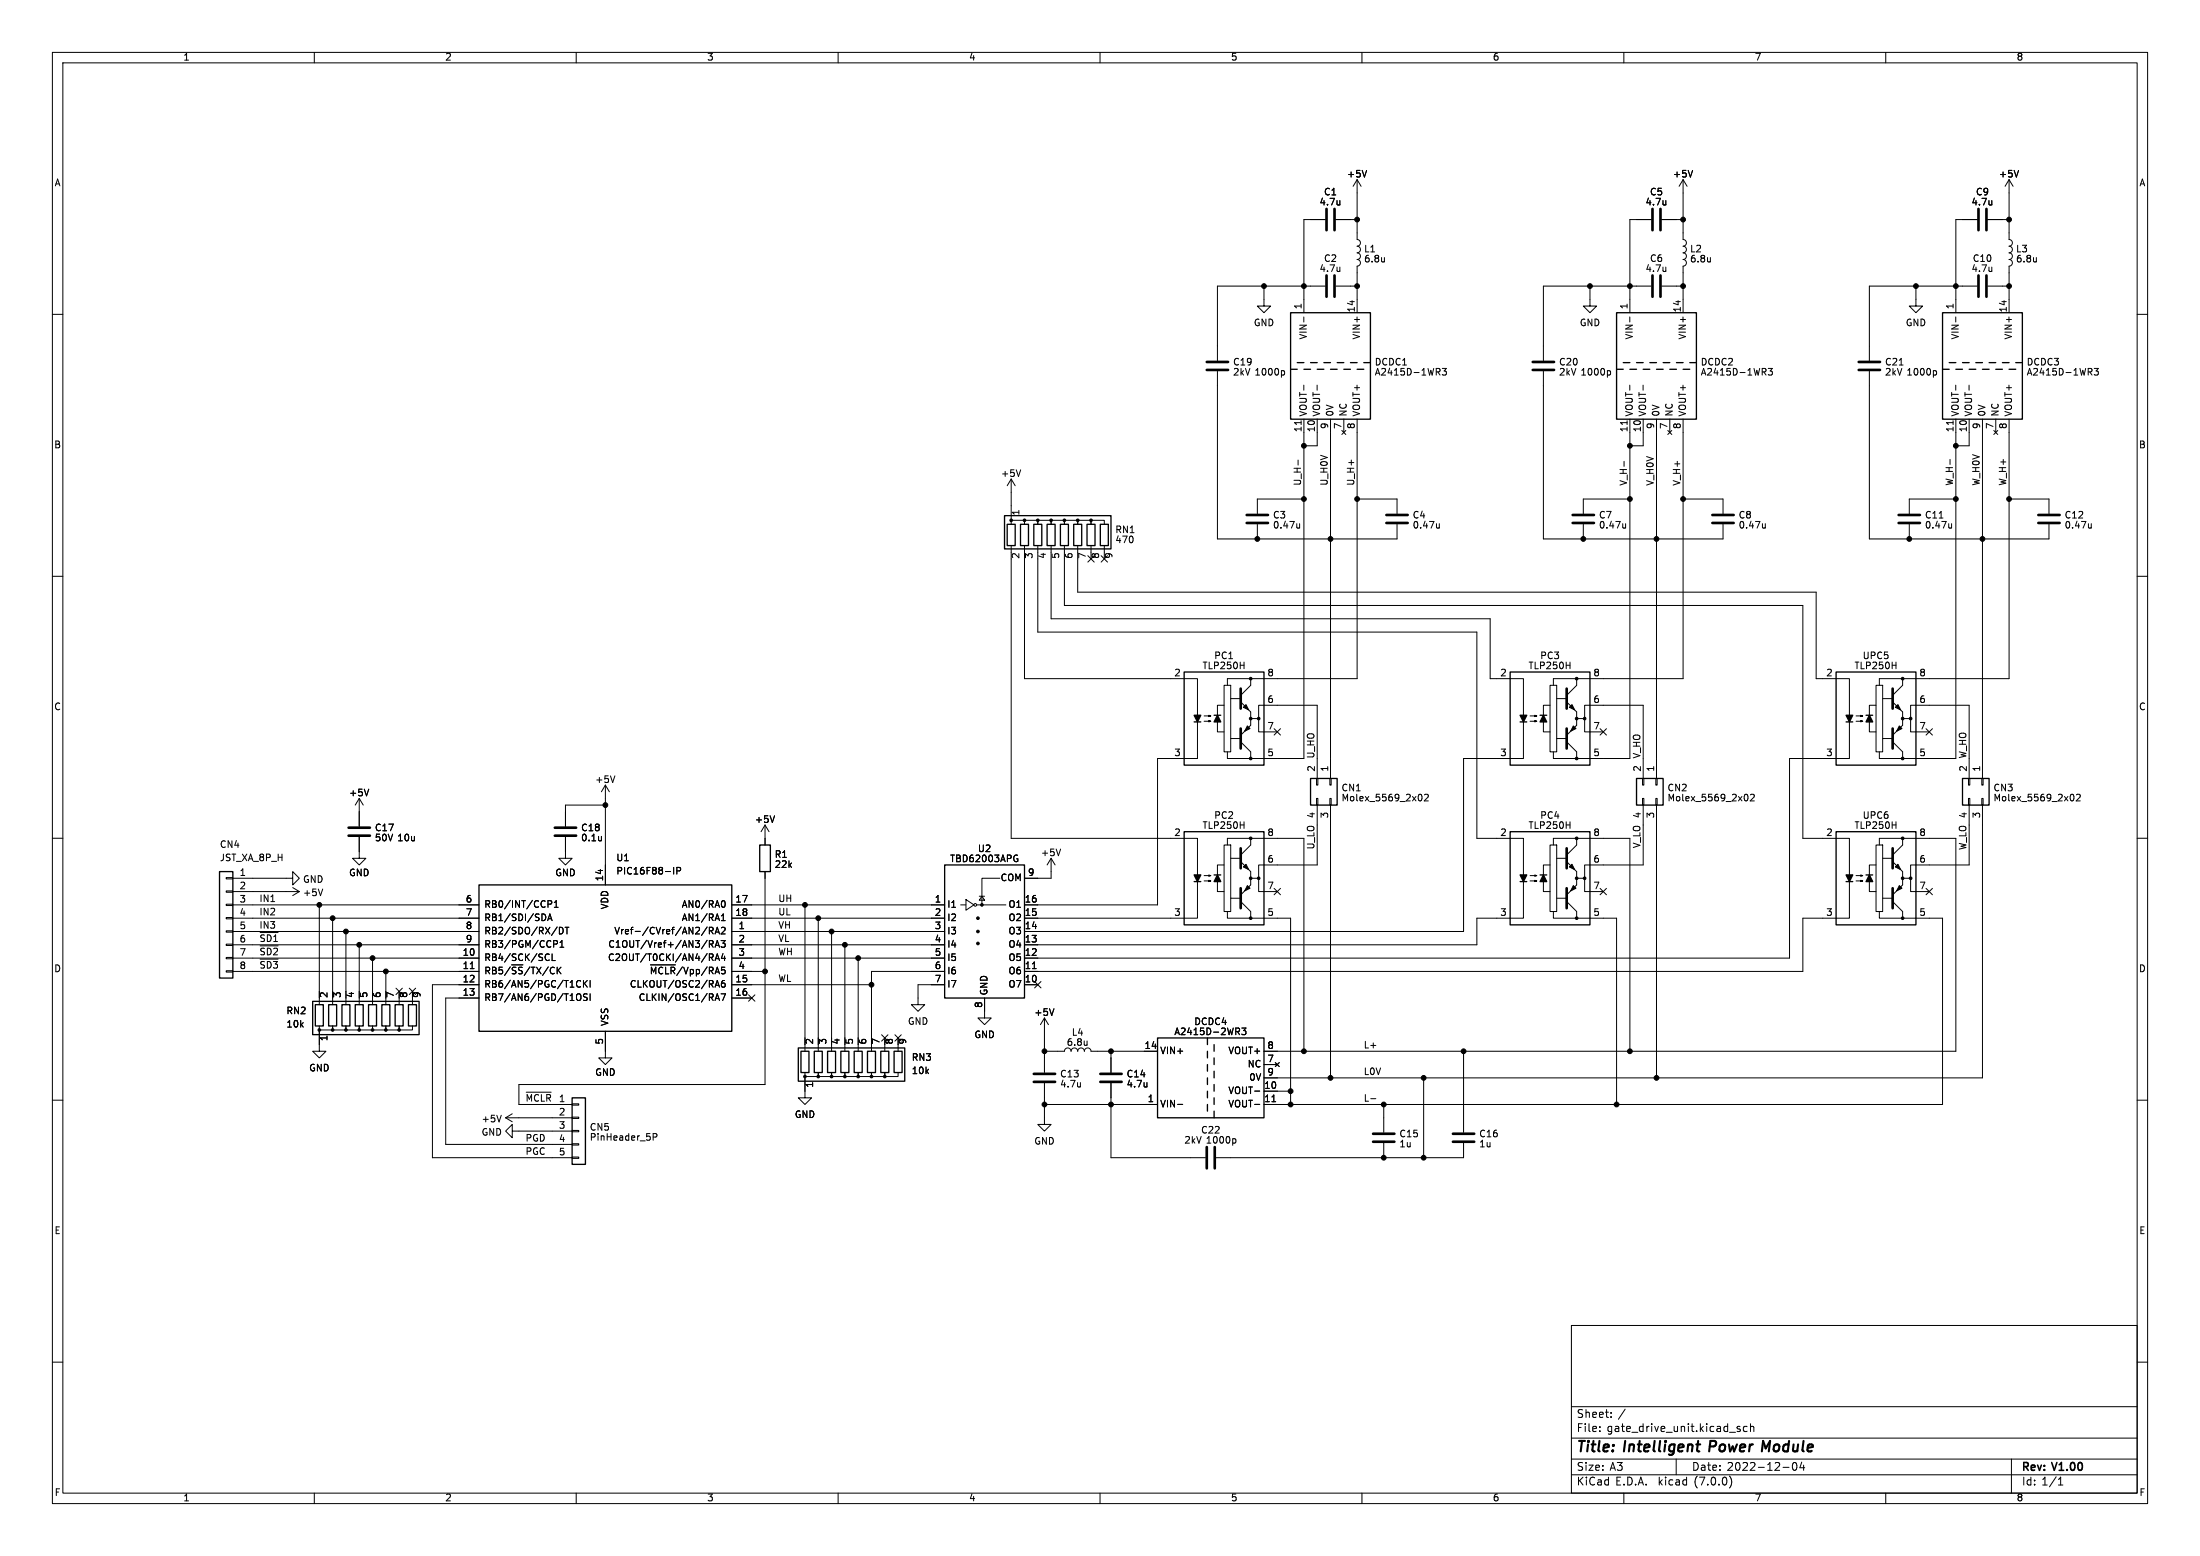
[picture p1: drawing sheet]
<svg xmlns="http://www.w3.org/2000/svg" width="420mm" height="297mm" viewBox="0 0 420 297" stroke-linecap="round" stroke-linejoin="round" font-family="sans-serif">
<g fill="none" stroke="#000" stroke-width=".19">
<path d="M10 10h400v277h-400zM12 12h396v273h-396zM60 10v2M110 10v2M160 10v2M210 10v2M260 10v2M310 10v2M360 10v2M259.1 34.3v11.4a.64 .64 0 0 1 .6 .7 .64 .64 0 0 1-.6 .6 .64 .64 0 0 1 .6 .6 .64 .64 0 0 1-.6 .7 .64 .64 0 0 1 .6 .6 .64 .64 0 0 1-.6 .6 .64 .64 0 0 1 .6 .7 .64 .64 0 0 1-.6 .6v8.9M259.1 34.3l-.8 1.3M259.1 34.3l.7 1.3"/>
<path d="M260.9 32.5l-.4 1.3M321.3 34.3v11.4a.64 .64 0 0 1 .6 .7 .64 .64 0 0 1-.6 .6 .64 .64 0 0 1 .6 .6 .64 .64 0 0 1-.6 .7 .64 .64 0 0 1 .6 .6 .64 .64 0 0 1-.6 .6 .64 .64 0 0 1 .6 .7 .64 .64 0 0 1-.6 .6v8.9M321.3 34.3l-.8 1.3M321.3 34.3l.8 1.3M323.1 32.5l-.4 1.3M383.5 34.3v11.4a.64 .64 0 0 1 .7 .7 .64 .64 0 0 1-.7 .6 .64 .64 0 0 1 .7 .6 .64 .64 0 0 1-.7 .7 .64 .64 0 0 1 .7 .6 .64 .64 0 0 1-.7 .6 .64 .64 0 0 1 .7 .7 .64 .64 0 0 1-.7 .6v8.9M383.5 34.3l-.7 1.3M383.5 34.3l.8 1.3M385.4 32.5l-.5 1.3M10 60h2M241.3 54.6v3.8h1.3l-1.3 1.3-1.3-1.3h1.3M253 54.6h-20.6v14.2"/>
<path d="M253 41.9h-4.1v17.8M255 54.6h4.1M255 41.9h4.1M303.5 54.6v3.8h1.3l-1.3 1.3-1.2-1.3h1.2M315.2 54.6h-20.6v14.2M315.2 41.9h-4.1v17.8M317.2 54.6h4.1M317.2 41.9h4.1M365.8 54.6v3.8h1.2l-1.2 1.3-1.3-1.3h1.3M377.4 54.6h-20.5v14.2M377.4 41.9h-4v17.8M379.5 54.6h4"/>
<path d="M379.5 41.9h4M408 60h2M232.4 70.9v32h34.3v-2.8M245 70.7l.2 .3v.4l-.2 .2M248.9 60.5v1M274.5 71l.4 .6M274.8 70.4l.1 .2-.1 .3M275.3 70.3h.8l-.4 .5 .4 .1v.6l-.2 .1-.6-.1M294.6 70.9v32h34.3v-2.8M307.2 70.7l.3 .3v.4l-.3 .2M311.1 60.5v1M336.7 71l.4 .6"/>
<path d="M337 70.4l.1 .2-.1 .3M337.6 70.3h.8l-.5 .5 .4 .1v.6l-.2 .1-.5-.1M356.9 70.9v32h34.3v-2.8M369.5 70.7l.2 .3v.4l-.2 .2M373.4 60.5v1M398.9 71l.5 .6M399.2 70.4l.2 .2-.2 .3M399.8 70.3h.8l-.4 .5 .3 .1v.6l-.2 .1-.5-.1M193 91.4v7.7M193 91.4l-.7 1.3M193 91.4l.8 1.3M194.9 89.7l-.5 1.2"/>
<path d="M247.8 87.8v1M248.1 100v.8M248.4 80.3v.7M248.9 80v64.8h-14.6v-1.3M248.9 95.3h-8.9v2.7M251.5 80v5.1h-2.6M254 80v68.6M256.2 82.2l.7 .7M256.5 80v2.6M256.9 82.2l-.7 .7M259.1 80v49.5h-24.8M259.1 95.3h7.6v2.7"/>
<path d="M274.8 100v.8M310 88.1v.9M310.3 100v.8M310.6 80.3v.7M311.1 80v64.8h-14.6v-1.3M311.1 95.3h-8.8v2.7M313.7 80v5.1h-2.6M316.2 80v68.6M318.4 82.2l.8 .7M318.8 80v2.6M319.2 82.2l-.8 .7M321.3 80v49.5h-24.8"/>
<path d="M321.3 95.3h7.6v2.7M337 100v.8M372.6 100v.8M372.8 80.3v.7M373.4 80v64.8h-14.6v-1.3M373.4 95.3h-8.9v2.7M375.9 80v5.1h-2.5M378.5 80v68.6M380.6 82.2l.8 .7M381 80v2.6M381.4 82.2l-.8 .7M383.5 95.3h7.7v2.7"/>
<path d="M383.5 80v49.5h-24.7M399.2 100v.8M10 110h2M193 104.1v55.9h35.6v15.3h-33M193 100.1v-.8h2.6v.8v-.8h2.5v.8v-.8h2.6v.8v-.8h2.5v.8v-.8h2.5v.8v-.8h2.6v.8v-.8h2.5v.8M195.6 104.1v25.4h33v15.3h-7.6v27.9h-25.4M198.1 106.7v14h83.8v39.3h8.9v15.3h-8.9v5h-86.3M198.1 104.1v1.3M200.7 104.1v14h83.8v11.4h6.3v15.3h-11.4v33h-83.8M203.2 106.7v8.9h141v44.4h8.9v15.3h-8.9v10.1h-148.6M203.2 104.1v1.3M205.7 106.7v6.3h141v16.5h6.4v15.3h-11.5v38.1h-146"/>
<path d="M205.7 104.1v1.3M207.7 106.1l1.2 1.2M208.3 104.1v2.6M208.9 106.1l-1.2 1.2M210.2 106.1l1.2 1.2M210.8 104.1v1.3M211.4 106.1l-1.2 1.2M240 100.1v2.8M248.1 100.7l-.4 .1M274.8 100.7l-.4 .1M302.3 100.1v2.8M310.3 100.7l-.3 .1"/>
<path d="M337 100.7l-.4 .1M364.5 100.1v2.8M372.6 100.7l-.4 .1M399.2 100.7l-.3 .1M408 110h2M229.9 137.7h1.2l-.3 .1v-.3l.3 .2M229.9 136.7h1.2l-.3 .1v-.3l.3 .2M232.4 137.8v1.9h1.3M233.7 134.6h-1.3v1.9M233.7 130.8h1.2v12.7h-1.2zM234.3 130.8h.1M234.3 129.5v1.3z"/>
<path d="M234.9 133.4h1.8M236.8 127h.7M237.5 126.4v1.2M238.8 135.9v2.5zM238.8 129.5v1.3l-1.9 1.9M238.8 137.2h1.5M243.2 139.1l1.2 1.2M243.8 139.7h-3.5v-5.1h11.2v14M244.4 139.1l-1.2 1.2M292.1 137.7h1.3l-.4 .1v-.3l.4 .2M292.1 136.7h1.3l-.4 .1v-.3l.4 .2M294.6 137.8v1.9h1.3"/>
<path d="M295.9 134.6h-1.3v1.9M295.9 130.8h1.3v12.7h-1.3zM296.5 130.8h.1M296.5 129.5v1.3zM297.2 133.4h1.8M299 127h.7M299.7 126.4v1.2M301 135.9v2.5zM301 137.2h1.5M301 129.5v1.3l-1.9 1.9M305.5 139.1l1.2 1.2M306.1 139.7h-3.6v-5.1h11.2v14"/>
<path d="M306.7 139.1l-1.2 1.2M354.3 137.7h1.3l-.4 .1v-.3l.4 .2M354.3 136.7h1.3l-.4 .1v-.3l.4 .2M356.9 137.8v1.9h1.2M358.1 134.6h-1.2v1.9M358.1 130.8h1.3v12.7h-1.3zM358.8 130.8h.1M358.8 129.5v1.3zM359.4 133.4h1.8M361.2 127h.7M361.9 126.4v1.2M363.2 135.9v2.5z"/>
<path d="M363.2 137.2h1.5M363.2 129.5v1.3l-1.9 1.9M367.7 139.1l1.2 1.2M368.3 139.7h-3.6v-5.1h11.2v14M368.9 139.1l-1.2 1.2M10 160h2M68.6 159.8v4h1.2l-1.2 1.3-1.3-1.3h1.3M68.6 152.4v5.3M68.6 152.4l-.8 1.3M68.6 152.4l.7 1.3M70.4 150.6l-.4 1.3M107.9 159.8v4h1.3l-1.3 1.3-1.2-1.3h1.2"/>
<path d="M115.6 153.7h-7.7v4M115.6 149.9l-.8 1.2M115.6 149.9v19M115.6 149.9l.7 1.2M117.4 148.1l-.4 1.3M146 157.5l-.7 1.3M146 157.5v3.8M146 157.5l.8 1.3M147.9 155.7l-.5 1.3M234.9 141h1.8M236.8 157.5h.7M236.9 141.6l1.9 1.9v1.3"/>
<path d="M237.5 156.9v1.2M251.3 148.6h.3v1.3h-.3zM251.3 152.4h.3v1.3h-.3zM251.5 153.7v11.4h-11.2v5.1h3.5M253.9 148.6h.2v1.3h-.2zM253.9 152.4h.2v1.3h-.2zM254 153.7v52M270.9 151.7l.1-.1a.68 .68 0 0 1 .5 .6 .68 .68 0 0 1-.5 .7l-.1-.1M271.9 151.7l.5-.1 .3 .4-.8 .9h.8M297.2 141h1.8M299 157.5h.7M299.1 141.6l1.9 1.9v1.3"/>
<path d="M299.7 156.9v1.2M313.6 148.6h.2v1.3h-.2zM313.6 152.4h.2v1.3h-.2zM313.7 153.7v11.4h-11.2v5.1h3.6M316.1 148.6h.3v1.3h-.3zM316.1 152.4h.3v1.3h-.3zM316.2 153.7v52M333.1 151.7l.2-.1a.68 .68 0 0 1 .4 .6 .68 .68 0 0 1-.4 .7l-.2-.1M334.2 151.7l.5-.1 .2 .4-.8 .9h.8M359.4 141h1.8M361.2 157.5h.7M361.3 141.6l1.9 1.9v1.3"/>
<path d="M361.9 156.9v1.2M375.8 148.6h.2v1.3h-.2zM375.8 152.4h.2v1.3h-.2zM375.9 153.7v11.4h-11.2v5.1h3.6M378.3 148.6h.3v1.3h-.3zM378.3 152.4h.3v1.3h-.3zM378.5 153.7v52h-137.2M395.4 151.7l.1-.1a.68 .68 0 0 1 .4 .6 .68 .68 0 0 1-.4 .7l-.1-.1M396.4 151.7l.5-.1 .2 .4-.8 .9h.8M408 160h2M43.2 177.7h1.2v.2h-1.2zM43.2 175.1h1.2v.3h-1.2z"/>
<path d="M43.2 172.6h1.2v.2h-1.2zM43.2 170.1h1.2v.2h-1.2zM43.2 167.5h1.2v.3h-1.2zM44.4 167.6h11.5v-1.2l1.2 1.2-1.2 1.3v-1.3M44.4 175.3h47M44.4 170.2h12.7M44.4 172.7h47M44.4 177.8h47M49.7 178h3.4M55.9 169.4l1.2 .8M57.1 170.2l-1.2 .7M61 172.7v19.1"/>
<path d="M61.6 169.7l-.4 1.3M63.5 175.3v16.5M66 177.8v11.4M103.9 174.5l.3 .5-.3 .7M104.6 175.7l.4-1.2 .4 1.2M104.6 171.9h.5l.2 .3-.1 .3-.6 .1M104.7 175.4h.6M105.7 179.5h.5l.2 .3-.1 .3-.6 .1M105.8 173.2h.7M105.8 172.3l.4-.4v1.3M106.8 177a.64 .64 0 0 1 .7 .6 .64 .64 0 0 1-.7 .7zM106.9 179.9l.4-.4v1.3"/>
<path d="M107.9 177h.7M108.2 177v1.3M128.6 165.6v1.2M129.2 166.2h.6l.1-.2v-.3l-.7-.1v1.2M135 176.9l-1.1 1.7M135.4 177.7l.6-.1 .1-.2v-.3l-.7-.1v1.3M135.7 177.7l.4 .6M136.5 178.3l.4-1.3 .5 1.3M136.6 177.9h.6M137.7 179.5h.7l-.4 .5 .4 .1v.6l-.2 .1-.5-.1M137.7 177.1l.5-.1 .2 .4-.7 .9h.7M137.7 175.7h.7"/>
<path d="M137.7 174.8l.4-.3v1.2M137.9 172l.1-.1a.68 .68 0 0 1 .5 .7 .68 .68 0 0 1-.5 .6l-.1-.1M139.7 175.3h40.6M139.7 172.7h40.6M139.7 177.8h40.6M146 166.4v40.6h-46.9v3.8h10.1M153.7 172.7v28M156.2 175.3v25.4M158.7 177.8v20.3M183.4 172.7h1M184.4 171.7l1.5 1-1.5 1zM186.4 172.7h5.6"/>
<path d="M186.9 171.1h1.1M187.5 171.1l.5 .7h-1.1zM190.9 167.6h-3.4v5.1M193.9 163.2l.3 .1M194.1 163.9h.2v.5l-.4 .1M200.7 163.8l-.8 1.3M200.7 163.8v3.8h-5.1M200.7 163.8l.7 1.3M202.5 162.1l-.4 1.2M229.9 168.1h1.2l-.3 .2v-.3l.3 .1M229.9 167.1h1.2l-.3 .2v-.3l.3 .1M232.4 168.3v1.9h1.3"/>
<path d="M233.7 165.1h-1.3v1.9M233.7 161.3h1.2v12.7h-1.2zM234.3 161.3h.1M234.3 160v1.3zM234.3 174v1.3h12.1v35.5M234.3 160h14.6v40.7M234.9 171.5h1.8M234.9 163.8h1.8M236.9 172.1l1.9 1.9v1.3M238.8 166.4v2.5zM238.8 160v1.3l-1.9 1.9M238.8 167.6h1.5"/>
<path d="M243.2 169.6l1.2 1.2M244.4 169.6l-1.2 1.2M292.1 168.1h1.3l-.4 .2v-.3l.4 .1M292.1 167.1h1.3l-.4 .2v-.3l.4 .1M294.6 168.3v1.9h1.3M295.9 165.1h-1.3v1.9M295.9 161.3h1.3v12.7h-1.3zM296.5 161.3h.1M296.5 160v1.3zM296.5 174v1.3h12.1v35.5M296.5 160h14.6v40.7M297.2 171.5h1.8"/>
<path d="M297.2 163.8h1.8M299.1 172.1l1.9 1.9v1.3M301 166.4v2.5zM301 167.6h1.5M301 160v1.3l-1.9 1.9M305.5 169.6l1.2 1.2M306.7 169.6l-1.2 1.2M354.3 168.1h1.3l-.4 .2v-.3l.4 .1M354.3 167.1h1.3l-.4 .2v-.3l.4 .1M356.9 168.3v1.9h1.2M358.1 165.1h-1.2v1.9M358.1 161.3h1.3v12.7h-1.3z"/>
<path d="M358.8 161.3h.1M358.8 160v1.3zM358.8 174v1.3h12v35.5h-129.5M358.8 160h14.6v40.7h-132.1M359.4 171.5h1.8M359.4 163.8h1.8M361.3 172.1l1.9 1.9v1.3M363.2 166.4v2.5zM363.2 160v1.3l-1.9 1.9M363.2 167.6h1.5M367.7 169.6l1.2 1.2M368.9 169.6l-1.2 1.2"/>
<path d="M43.2 185.3h1.2v.2h-1.2zM43.2 182.8h1.2v.2h-1.2zM43.2 180.2h1.2v.3h-1.2zM44.4 180.3h47M44.4 182.9h47M44.4 185.4h47M49.7 180.5h3.4M49.7 183.1h3.4M61 196.9v3.8h1.2l-1.2 1.2-1.3-1.2h1.3M61 195.8v.8h2.5v-.8v.8h2.5v-.8v.8h2.6v-.8v.8h2.5v-.8v.8h2.6v-.8v.8h2.5v-.8v.8h2.5v-.8M66 190.5v1.3M68.6 180.3v11.5"/>
<path d="M71.1 182.9v6.3M71.1 190.5v1.3M73.7 185.4v3.8M73.7 190.5v1.3M75.6 188.6l1.2 1.2M76.2 189.2v2.6M76.8 188.6l-1.2 1.2M78.1 188.6l1.2 1.2M78.7 190.5v1.3M79.3 188.6l-1.2 1.2M89.8 184.9h.7M91.4 188h-8.9v33h26.7"/>
<path d="M91.4 190.5h-6.3v27.9h24.1M93.5 185l-.1-.3-.6-.1v1.3M94.7 185l-.1-.3-.6-.1v1.3M95.9 184.6h-.6l-.1 .6M97.4 184.6l-1.1 1.6M98.5 184.7l-.5-.1-.2 .4M99.7 184.7l-.5-.1-.2 .4M101.2 184.6l-1.1 1.6M101.4 184.6h.7M101.8 184.6v1.3M102.4 184.6l.9 1.3M103.3 184.6l-.9 1.3"/>
<path d="M104.5 182.1l.4 .1M104.7 184.6l-1.1 1.6M104.9 183.2l-.4 .1M105.4 182.1v1.2h.6M105.8 184.7h-.5l-.3 .5M106.4 184.6v1.3M106.9 180.8h.7M107.1 184.6l-.7 .7M110.1 188.1l.4 .3 .3-.1M110.1 189.9l.3-.2a.43 .43 0 0 1 .5 .4v.4a.43 .43 0 0 1-.3 .5 .43 .43 0 0 1-.5-.2M110.8 187.3l-.3-.1-.4 .3M111.4 187.2v1.2"/>
<path d="M111.6 187.7l.5 .7M112.1 189.8l-.5-.1-.2 .2 .1 .3 .6 .3v.3l-.2 .2-.5-.1M112.1 187.2l-.7 .7M112.7 187.2v1.2M112.7 189.7v1.3M115.6 196.9v5h1.2l-1.2 1.3-1.3-1.3h1.3M124.2 184.2h4.7M124.4 185.9v-1.3l.4 .9 .4-.9v1.3M126.5 184.7h-.5l-.3 .5M127.1 184.6v1.3M128.8 185l-.1-.3-.6-.1v1.3M130.3 184.6l-1.1 1.6"/>
<path d="M130.5 184.6l.4 1.3 .5-1.3M135 184.6l-1.1 1.6M135.4 180.2l.6-.1 .1-.1v-.3l-.7-.2v1.3M135.4 182.1h.5l.2 .2-.1 .4h-.6M135.7 180.2l.4 .6M135.7 182.7l.4 .6M136.1 185l-.1-.3-.6-.1v1.3M136.5 191l.4-1.3 .5 1.3M136.5 180.8l.4-1.3 .5 1.3M136.5 183.3l.4-1.2 .5 1.2M136.5 185.9l.4-1.3 .5 1.3M136.6 188.1h.6"/>
<path d="M136.6 190.6h.6M136.6 180.4h.6M136.6 183h.6M136.9 187.2l.5 1.2M137.7 189.7h.8l-.5 1.3M137.7 187.7v.5l.3 .2 .4-.1v-.5M137.8 187.8l-.1 .1M138 182l-.3 .9h.8M138.3 182.5v.8M138.4 184.6h-.6l-.1 .6M139.7 180.3h40.6M139.7 182.9h40.6"/>
<path d="M139.7 185.4h6.3M139.7 188h26.7M139.7 190.5h3.8M142.9 189.9l1.2 1.2M144.1 189.9l-1.2 1.2M158.7 199.4v1.3M161.3 180.3v20.4M163.8 182.9v15.2M163.8 199.4v1.3M166.4 199.4v1.3M168.3 197.5l1.2 1.2M168.9 198.1v2.6"/>
<path d="M169.5 197.5l-1.2 1.2M170.8 197.5l1.3 1.2M171.4 199.4v1.3M172.1 197.5l-1.3 1.2M180.3 188h-5v3.8h1.2l-1.2 1.2-1.3-1.2h1.3M180.3 185.4h-13.9v12.7M188 190.5v3.8h1.2l-1.2 1.3-1.3-1.3h1.3M195.6 188h2.5M197.1 184.9h.7M197.5 187.4l1.2 1.2M198.7 187.4l-1.2 1.2M199.4 194.3v10.4"/>
<path d="M199.4 194.3l-.8 1.3M199.4 194.3l.8 1.3M201.2 192.5l-.4 1.3M236.2 196.9l.4 .6M236.5 196.3l.1 .2-.1 .3M237.1 196.2h.8l-.5 .5 .4 .1v.6l-.2 .1-.5-.1M10 210h2M95.7 212.9l-.4 1.2M96.5 213.4l1.3 .7M96.5 213.4h12.7M97.8 215.9v-1.3l-1.3 1.3 1.3 1.3v-1.3h11.4M97.8 212.6l-1.3 .8"/>
<path d="M100.5 208.5h4.7M109.2 218.3h1.3v.3h-1.3zM109.2 215.8h1.3v.2h-1.3zM109.2 213.2h1.3v.3h-1.3zM109.2 210.7h1.3v.2h-1.3zM124.7 217h.6l.1-.2v-.3l-.7-.1v1.2M153.7 204.7v.8h2.5v-.8v.8h2.5v-.8v.8h2.6v-.8v.8h2.5v-.8v.8h2.6v-.8v.8h2.5v-.8v.8h2.5v-.8M153.7 205.7v3.9h1.2l-1.2 1.2-1.3-1.2h1.3M199.4 206.8v7.8h1.3l-1.3 1.3-1.3-1.3h1.3M199.4 200.7h3.8a.64 .64 0 0 1 .6-.7 .64 .64 0 0 1 .7 .7 .64 .64 0 0 1 .6-.7 .64 .64 0 0 1 .6 .7 .64 .64 0 0 1 .7-.7 .64 .64 0 0 1 .6 .7 .64 .64 0 0 1 .6-.7 .64 .64 0 0 1 .7 .7h12.7M199.4 210.8h21.6M212.1 200.7v4"/>
<path d="M212.1 206.8v14.2h18M224.8 210.8h1M235.7 217.4l.2 .2v.4l-.2 .2M239.5 210.8h1M239.5 208.3h1M241.3 208.3h5.1M241.3 203.2h2.5M242.8 210.3h.7M243.5 202.8l.7 .8M244.2 202.8l-.7 .8M261.7 209.7h.9M264.2 210.8v5.4"/>
<path d="M264.2 218.2v2.8M271.8 205.7v15.3M279.4 218.2v2.8h-47.2M279.4 200.7v15.5M408 210h2M109.2 220.9h1.3v.2h-1.3zM10 260h2M300 253h108v32h-108zM408 260h2M300 278.5h108M300 274.5h108M300 268.5h108"/>
<path d="M305.4 273.1v.2M305.4 272.3v.2M307.6 270.4v.2M307.6 269.6v.2M320 278.5v3M332.2 272.3h-.4l-.2 .2 .1 .2 .5 .1v.4h-.6M333.5 272.3h-.4l-.3 .2 .2 .7h.5M334.2 272.4l.2-.1h.3l.1 1M334.2 271.8v1.5M342.4 279.2h.1a.8 .8 0 0 1 .6 .7 .8 .8 0 0 1-.6 .8 .99 .99 0 0 1-.1-1.5zM344 279.1l-.4 1.1h.9M344.3 279.7v1"/>
<path d="M384 278.5v6.5M60 285v2M110 285v2M160 285v2M210 285v2M260 285v2M300 281.5h108M310 285v2M330.2 281.8a1.74 1.74 0 0 1 0 2.2M340.4 280.1h1.1M360 285v2M393 283.5h.8"/>
<path d="M393 282.4l.4-.4v1.5"/>
<circle cx="186.2" cy="172.7" r=".25"/>
</g>
<path d="M323.8 275.7h.8M336.6 275l.5 1.5" fill="none" stroke="#000" stroke-width=".4"/>
<g fill="none" stroke="#000" stroke-width=".51">
<path d="M253.2 39.9v4M254.8 39.9v4M315.5 39.9v4M317 39.9v4M377.7 39.9v4M379.2 39.9v4M253.2 52.6v4M254.8 52.6v4M315.5 52.6v4M317 52.6v4M377.7 52.6v4M379.2 52.6v4"/>
<path d="M230.4 70.6h4M230.4 69.1h4M292.6 70.6h4.1M292.6 69.1h4.1M354.8 70.6h4.1M354.8 69.1h4.1M238 98.3h4.1M238 99.8h4.1M264.7 98.3h4M264.7 99.8h4M300.2 98.3h4.1M300.2 99.8h4.1"/>
<path d="M326.9 98.3h4.1M326.9 99.8h4.1M362.5 98.3h4M362.5 99.8h4M389.1 98.3h4.1M389.1 99.8h4.1M236.9 139.1v3.8M236.9 131.4v3.9M299.1 139.1v3.8M299.1 131.4v3.9M361.3 139.1v3.8M361.3 131.4v3.9"/>
<path d="M66.5 159.5h4.1M66.5 158h4.1M105.9 159.5h4.1M105.9 158h4.1M236.9 169.5v3.9M236.9 161.9v3.8M299.1 169.5v3.9M299.1 161.9v3.8M361.3 169.5v3.9M361.3 161.9v3.8M197.4 206.5h4M197.4 205h4"/>
<path d="M210.1 206.5h4M210.1 205h4M230.4 218.9v4.1M231.9 218.9v4.1M262.1 216.4h4.1M262.1 217.9h4.1M277.4 216.4h4M277.4 217.9h4"/>
</g>
<g fill="none" stroke="#000" stroke-width=".25">
<path d="M246.4 59.7h15.2v20.3h-15.2zM308.6 59.7h15.2v20.3h-15.2zM370.8 59.7h15.3v20.3h-15.3zM246.4 70.5h1.2M247.6 69.2h1.3M248.9 70.5h1.3M250.2 69.2h1.3M251.5 70.5h1.2M252.7 69.2h1.3M254 70.5h1.3M255.3 69.2h1.2M256.5 70.5h1.3"/>
<path d="M257.8 69.2h1.3M259.1 70.5h1.2M260.3 69.2h1.3M308.6 70.5h1.3M309.9 69.2h1.2M311.1 70.5h1.3M312.4 69.2h1.3M313.7 70.5h1.3M315 69.2h1.2M316.2 70.5h1.3M317.5 69.2h1.3M318.8 70.5h1.2"/>
<path d="M320 69.2h1.3M321.3 70.5h1.3M322.6 69.2h1.2M370.8 70.5h1.3M372.1 69.2h1.3M373.4 70.5h1.2M374.6 69.2h1.3M375.9 70.5h1.3M377.2 69.2h1.3M378.5 70.5h1.2M379.7 69.2h1.3M381 70.5h1.3"/>
<path d="M382.3 69.2h1.2M383.5 70.5h1.3M384.8 69.2h1.3M191.8 98.4h20.3v6.4h-20.3zM192.3 100.1h1.5v4h-1.5zM194.8 100.1h1.5v4h-1.5zM197.4 100.1h1.5v4h-1.5zM199.9 100.1h1.5v4h-1.5zM202.4 100.1h1.6v4h-1.6zM205 100.1h1.5v4h-1.5zM207.5 100.1h1.5v4h-1.5zM210.1 100.1h1.5v4h-1.5z"/>
<path d="M226.1 128.3h15.2v17.8h-15.2zM228 137.8h1.2M231.8 136.5h1.2M288.3 128.3h15.2v17.8h-15.2zM290.2 137.8h1.3M294 136.5h1.3M350.5 128.3h15.3v17.8h-15.3zM352.4 137.8h1.3M356.2 136.5h1.3M226.1 158.8h15.2v17.7h-15.2zM250.2 148.6h5.1v5.1h-5.1zM288.3 158.8h15.2v17.7h-15.2z"/>
<path d="M312.4 148.6h5.1v5.1h-5.1zM350.5 158.8h15.3v17.7h-15.3zM374.6 148.6h5.1v5.1h-5.1zM41.9 166.4h2.5v20.3h-2.5zM91.4 168.9h48.3v28h-48.3zM145 161.3h2.1v5.1h-2.1zM180.3 165.1h15.3v25.4h-15.3zM228 168.3h1.2M231.8 167h1.2M290.2 168.3h1.3M294 167h1.3M352.4 168.3h1.3"/>
<path d="M356.2 167h1.3M59.7 191.1h20.3v6.4h-20.3zM60.2 191.8h1.5v4h-1.5zM62.7 191.8h1.6v4h-1.6zM65.3 191.8h1.5v4h-1.5zM67.8 191.8h1.5v4h-1.5zM70.4 191.8h1.5v4h-1.5zM72.9 191.8h1.5v4h-1.5zM75.4 191.8h1.6v4h-1.6zM78 191.8h1.5v4h-1.5zM221 198.1h20.3v15.3h-20.3zM230.5 198.1v1.3"/>
<path d="M231.8 199.4v1.3M109.2 209.6h2.6v12.6h-2.6zM152.4 200h20.3v6.4h-20.3zM152.9 200.7h1.5v4h-1.5zM155.4 200.7h1.6v4h-1.6zM158 200.7h1.5v4h-1.5zM160.5 200.7h1.6v4h-1.6zM163.1 200.7h1.5v4h-1.5zM165.6 200.7h1.5v4h-1.5zM168.1 200.7h1.6v4h-1.6zM170.7 200.7h1.5v4h-1.5zM230.5 200.7v1.2"/>
<path d="M230.5 203.2v1.3M230.5 205.7v1.3M230.5 208.3v1.3M230.5 210.8v1.3M231.8 201.9v1.3M231.8 204.5v1.2M231.8 207v1.3M231.8 209.6v1.2M231.8 212.1v1.3"/>
</g>
<g fill="#000" stroke="#000" stroke-width=".19">
<path d="M237.4 135l.5-.5 .5 1zM238.1 138.6l.5 .5-1 .5zM238.8 138.4l-1.9 1.9zM236.9 134l1.9 1.9zM299.6 135l.5-.5 .5 1zM300.4 138.6l.5 .5-1.1 .5zM301 138.4l-1.9 1.9zM299.1 134l1.9 1.9zM361.8 135l.5-.5 .5 1zM362.6 138.6l.5 .5-1 .5zM361.3 140.3l1.9-1.9zM361.3 134l1.9 1.9z"/>
<path d="M237.4 165.5l.5-.5 .5 1zM238.1 169l.5 .5-1 .6zM238.8 168.9l-1.9 1.9zM236.9 164.5l1.9 1.9zM299.6 165.5l.5-.5 .5 1zM300.4 169l.5 .5-1.1 .6zM301 168.9l-1.9 1.9zM299.1 164.5l1.9 1.9zM361.8 165.5l.5-.5 .5 1zM362.6 169l.5 .5-1 .6zM361.3 170.8l1.9-1.9zM361.3 164.5l1.9 1.9z"/>
<circle cx="241.3" cy="54.6" r=".46"/>
<circle cx="248.9" cy="54.6" r=".46"/>
<circle cx="259.1" cy="41.9" r=".46"/>
<circle cx="259.1" cy="54.6" r=".46"/>
<circle cx="303.5" cy="54.6" r=".46"/>
<circle cx="311.1" cy="54.6" r=".46"/>
<circle cx="321.3" cy="41.9" r=".46"/>
<circle cx="321.3" cy="54.6" r=".46"/>
<circle cx="365.8" cy="54.6" r=".46"/>
<circle cx="373.4" cy="54.6" r=".46"/>
<circle cx="383.5" cy="41.9" r=".46"/>
<circle cx="383.5" cy="54.6" r=".46"/>
<circle cx="193" cy="99.3" r=".25"/>
<circle cx="195.6" cy="99.3" r=".25"/>
<circle cx="198.1" cy="99.3" r=".25"/>
<circle cx="200.7" cy="99.3" r=".25"/>
<circle cx="203.2" cy="99.3" r=".25"/>
<circle cx="205.7" cy="99.3" r=".25"/>
<circle cx="208.3" cy="99.3" r=".25"/>
<circle cx="248.9" cy="95.3" r=".46"/>
<circle cx="248.9" cy="85.1" r=".46"/>
<circle cx="259.1" cy="95.3" r=".46"/>
<circle cx="311.1" cy="85.1" r=".46"/>
<circle cx="311.1" cy="95.3" r=".46"/>
<circle cx="321.3" cy="95.3" r=".46"/>
<circle cx="373.4" cy="85.1" r=".46"/>
<circle cx="373.4" cy="95.3" r=".46"/>
<circle cx="383.5" cy="95.3" r=".46"/>
<circle cx="240" cy="102.9" r=".46"/>
<circle cx="254" cy="102.9" r=".46"/>
<circle cx="302.3" cy="102.9" r=".46"/>
<circle cx="316.2" cy="102.9" r=".46"/>
<circle cx="364.5" cy="102.9" r=".46"/>
<circle cx="378.5" cy="102.9" r=".46"/>
<circle cx="238.8" cy="137.2" r=".25"/>
<circle cx="238.8" cy="129.5" r=".25"/>
<circle cx="240.3" cy="137.2" r=".25"/>
<circle cx="301" cy="137.2" r=".25"/>
<circle cx="301" cy="129.5" r=".25"/>
<circle cx="302.5" cy="137.2" r=".25"/>
<circle cx="363.2" cy="137.2" r=".25"/>
<circle cx="363.2" cy="129.5" r=".25"/>
<circle cx="364.7" cy="137.2" r=".25"/>
<circle cx="115.6" cy="153.7" r=".46"/>
<circle cx="238.8" cy="144.8" r=".25"/>
<circle cx="301" cy="144.8" r=".25"/>
<circle cx="363.2" cy="144.8" r=".25"/>
<circle cx="61" cy="172.7" r=".46"/>
<circle cx="63.5" cy="175.3" r=".46"/>
<circle cx="66" cy="177.8" r=".46"/>
<circle cx="153.7" cy="172.7" r=".46"/>
<circle cx="156.2" cy="175.3" r=".46"/>
<circle cx="158.7" cy="177.8" r=".46"/>
<circle cx="186.7" cy="177.8" r=".25"/>
<circle cx="186.7" cy="175.3" r=".25"/>
<circle cx="187.5" cy="172.7" r=".25"/>
<circle cx="238.8" cy="167.6" r=".25"/>
<circle cx="238.8" cy="160" r=".25"/>
<circle cx="238.8" cy="175.3" r=".25"/>
<circle cx="240.3" cy="167.6" r=".25"/>
<circle cx="301" cy="175.3" r=".25"/>
<circle cx="301" cy="167.6" r=".25"/>
<circle cx="301" cy="160" r=".25"/>
<circle cx="302.5" cy="167.6" r=".25"/>
<circle cx="363.2" cy="167.6" r=".25"/>
<circle cx="363.2" cy="160" r=".25"/>
<circle cx="363.2" cy="175.3" r=".25"/>
<circle cx="364.7" cy="167.6" r=".25"/>
<circle cx="61" cy="196.6" r=".25"/>
<circle cx="63.5" cy="196.6" r=".25"/>
<circle cx="66" cy="196.6" r=".25"/>
<circle cx="68.6" cy="180.3" r=".46"/>
<circle cx="68.6" cy="196.6" r=".25"/>
<circle cx="71.1" cy="182.9" r=".46"/>
<circle cx="71.1" cy="196.6" r=".25"/>
<circle cx="73.7" cy="185.4" r=".46"/>
<circle cx="73.7" cy="196.6" r=".25"/>
<circle cx="76.2" cy="196.6" r=".25"/>
<circle cx="146" cy="185.4" r=".46"/>
<circle cx="161.3" cy="180.3" r=".46"/>
<circle cx="163.8" cy="182.9" r=".46"/>
<circle cx="166.4" cy="188" r=".46"/>
<circle cx="186.7" cy="180.1" r=".25"/>
<circle cx="153.7" cy="205.5" r=".25"/>
<circle cx="156.2" cy="205.5" r=".25"/>
<circle cx="158.7" cy="205.5" r=".25"/>
<circle cx="161.3" cy="205.5" r=".25"/>
<circle cx="163.8" cy="205.5" r=".25"/>
<circle cx="166.4" cy="205.5" r=".25"/>
<circle cx="168.9" cy="205.5" r=".25"/>
<circle cx="199.4" cy="200.7" r=".46"/>
<circle cx="199.4" cy="210.8" r=".46"/>
<circle cx="212.1" cy="200.7" r=".46"/>
<circle cx="212.1" cy="210.8" r=".46"/>
<circle cx="246.4" cy="208.3" r=".46"/>
<circle cx="246.4" cy="210.8" r=".46"/>
<circle cx="248.9" cy="200.7" r=".46"/>
<circle cx="254" cy="205.7" r=".46"/>
<circle cx="264.2" cy="210.8" r=".46"/>
<circle cx="271.8" cy="205.7" r=".46"/>
<circle cx="279.4" cy="200.7" r=".46"/>
<circle cx="308.6" cy="210.8" r=".46"/>
<circle cx="311.1" cy="200.7" r=".46"/>
<circle cx="316.2" cy="205.7" r=".46"/>
<circle cx="264.2" cy="221" r=".46"/>
<circle cx="271.8" cy="221" r=".46"/>
</g>
<path d="M228 136.5h1.2l-.6 1.3zM232.4 136.5l.6 1.3h-1.2zM290.2 136.5h1.3l-.7 1.3zM294.6 136.5l.7 1.3h-1.3zM352.4 136.5h1.3l-.6 1.3zM356.9 136.5l.6 1.3h-1.3zM228 167h1.2l-.6 1.3zM232.4 167l.6 1.3h-1.2zM290.2 167h1.3l-.7 1.3zM294.6 167l.7 1.3h-1.3zM352.4 167h1.3l-.6 1.3zM356.9 167l.6 1.3h-1.3z" fill="#000" stroke="#000" stroke-width=".25"/>
<g font-size="2.8">
<text x="301" y="277.8">Title:</text>
<text x="310.1" y="277.8">Intelligent</text>
<text x="327" y="277.8">Power</text>
<text x="337.6" y="277.8">Module</text>
</g>
<g font-size="2.1">
<text x="301" y="273.6">File:</text>
<text x="301" y="270.9">Sheet:</text>
<text x="306.8" y="273.6">gate_drive_unit.kicad_sch</text>
<text x="308.9" y="270.9">/</text>
<text x="301" y="281">Size:</text>
<text x="307.3" y="281">A3</text>
<text x="323" y="281">Date:</text>
<text x="329.7" y="281">2022-12-04</text>
<text x="386" y="281.2">Rev:</text>
<text x="392" y="281.2">V1.00</text>
<text x="301" y="283.8">KiCad</text>
<text x="308.4" y="283.8">E.D.A.</text>
<text x="316.6" y="283.8">kicad</text>
<text x="323.6" y="283.8">(7.0.0)</text>
<text x="386" y="283.8">Id: 1/1</text>
</g>
<g font-size="1.8">
<text x="35" y="11.8">1</text>
<text x="85" y="11.8">2</text>
<text x="135" y="11.8">3</text>
<text x="185" y="11.8">4</text>
<text x="235" y="11.8">5</text>
<text x="285" y="11.8">6</text>
<text x="335" y="11.8">7</text>
<text x="385" y="11.8">8</text>
<text x="10.4" y="35.8">A</text>
<text x="257.1" y="34.2">+5V</text>
<text x="319.3" y="34.2">+5V</text>
<text x="381.5" y="34.2">+5V</text>
<text x="408.4" y="35.8">A</text>
<text x="251.9" y="39.5">4.7u</text>
<text x="252.7" y="37.6">C1</text>
<text x="314.1" y="39.5">4.7u</text>
<text x="314.9" y="37.6">C5</text>
<text x="376.3" y="39.5">4.7u</text>
<text x="377.2" y="37.6">C9</text>
<text x="251.9" y="52.2">4.7u</text>
<text x="252.7" y="50.3">C2</text>
<text x="260.4" y="48.4">L1</text>
<text x="260.4" y="50.4">6.8u</text>
<text x="314.1" y="52.2">4.7u</text>
<text x="314.9" y="50.3">C6</text>
<text x="322.6" y="48.4">L2</text>
<text x="322.6" y="50.4">6.8u</text>
<text x="376.3" y="52.2">4.7u</text>
<text x="376.6" y="50.3">C10</text>
<text x="384.8" y="48.4">L3</text>
<text x="384.8" y="50.4">6.8u</text>
<text x="248.7" y="59.1" transform="rotate(-90 248.7 59.1)">1</text>
<text x="258.8" y="59.7" transform="rotate(-90 258.8 59.7)">14</text>
<text x="310.9" y="59.1" transform="rotate(-90 310.9 59.1)">1</text>
<text x="321.1" y="59.7" transform="rotate(-90 321.1 59.7)">14</text>
<text x="373.1" y="59.1" transform="rotate(-90 373.1 59.1)">1</text>
<text x="383.3" y="59.7" transform="rotate(-90 383.3 59.7)">14</text>
<text x="239.3" y="62.5">GND</text>
<text x="249.7" y="64.9" transform="rotate(-90 249.7 64.9)">VIN-</text>
<text x="259.9" y="64.9" transform="rotate(-90 259.9 64.9)">VIN+</text>
<text x="301.5" y="62.5">GND</text>
<text x="312" y="64.9" transform="rotate(-90 312 64.9)">VIN-</text>
<text x="322.1" y="64.9" transform="rotate(-90 322.1 64.9)">VIN+</text>
<text x="363.8" y="62.5">GND</text>
<text x="374.2" y="64.9" transform="rotate(-90 374.2 64.9)">VIN-</text>
<text x="384.4" y="64.9" transform="rotate(-90 384.4 64.9)">VIN+</text>
<text x="235.3" y="70">C19</text>
<text x="235.3" y="72">2kV 1000p</text>
<text x="262.4" y="70">DCDC1</text>
<text x="262.4" y="72">A2415D-1WR3</text>
<text x="297.6" y="70">C20</text>
<text x="297.6" y="72">2kV 1000p</text>
<text x="324.6" y="70">DCDC2</text>
<text x="324.6" y="72">A2415D-1WR3</text>
<text x="359.8" y="70">C21</text>
<text x="359.8" y="72">2kV 1000p</text>
<text x="386.8" y="70">DCDC3</text>
<text x="386.8" y="72">A2415D-1WR3</text>
<text x="248.7" y="82.6" transform="rotate(-90 248.7 82.6)">11</text>
<text x="249.7" y="79.5" transform="rotate(-90 249.7 79.5)">VOUT-</text>
<text x="251.2" y="82.6" transform="rotate(-90 251.2 82.6)">10</text>
<text x="252.3" y="79.5" transform="rotate(-90 252.3 79.5)">VOUT-</text>
<text x="253.7" y="81.9" transform="rotate(-90 253.7 81.9)">9</text>
<text x="254.8" y="79.5" transform="rotate(-90 254.8 79.5)">0V</text>
<text x="256.3" y="81.9" transform="rotate(-90 256.3 81.9)">7</text>
<text x="257.4" y="79.5" transform="rotate(-90 257.4 79.5)">NC</text>
<text x="258.8" y="81.9" transform="rotate(-90 258.8 81.9)">8</text>
<text x="259.9" y="79.5" transform="rotate(-90 259.9 79.5)">VOUT+</text>
<text x="310.9" y="82.6" transform="rotate(-90 310.9 82.6)">11</text>
<text x="312" y="79.5" transform="rotate(-90 312 79.5)">VOUT-</text>
<text x="313.4" y="82.6" transform="rotate(-90 313.4 82.6)">10</text>
<text x="314.5" y="79.5" transform="rotate(-90 314.5 79.5)">VOUT-</text>
<text x="316" y="81.9" transform="rotate(-90 316 81.9)">9</text>
<text x="317.1" y="79.5" transform="rotate(-90 317.1 79.5)">0V</text>
<text x="318.5" y="81.9" transform="rotate(-90 318.5 81.9)">7</text>
<text x="319.6" y="79.5" transform="rotate(-90 319.6 79.5)">NC</text>
<text x="321.1" y="81.9" transform="rotate(-90 321.1 81.9)">8</text>
<text x="322.1" y="79.5" transform="rotate(-90 322.1 79.5)">VOUT+</text>
<text x="373.1" y="82.6" transform="rotate(-90 373.1 82.6)">11</text>
<text x="374.2" y="79.5" transform="rotate(-90 374.2 79.5)">VOUT-</text>
<text x="375.7" y="82.6" transform="rotate(-90 375.7 82.6)">10</text>
<text x="376.7" y="79.5" transform="rotate(-90 376.7 79.5)">VOUT-</text>
<text x="378.2" y="81.9" transform="rotate(-90 378.2 81.9)">9</text>
<text x="379.3" y="79.5" transform="rotate(-90 379.3 79.5)">0V</text>
<text x="380.7" y="81.9" transform="rotate(-90 380.7 81.9)">7</text>
<text x="381.8" y="79.5" transform="rotate(-90 381.8 79.5)">NC</text>
<text x="383.3" y="81.9" transform="rotate(-90 383.3 81.9)">8</text>
<text x="384.4" y="79.5" transform="rotate(-90 384.4 79.5)">VOUT+</text>
<text x="10.3" y="85.8">B</text>
<text x="408.3" y="85.8">B</text>
<text x="191" y="91.3">+5V</text>
<text x="248.6" y="92.7" transform="rotate(-90 248.6 92.7)">U_H-</text>
<text x="253.7" y="92.7" transform="rotate(-90 253.7 92.7)">U_H0V</text>
<text x="258.7" y="92.7" transform="rotate(-90 258.7 92.7)">U_H+</text>
<text x="310.8" y="92.7" transform="rotate(-90 310.8 92.7)">V_H-</text>
<text x="315.9" y="92.7" transform="rotate(-90 315.9 92.7)">V_H0V</text>
<text x="321" y="92.7" transform="rotate(-90 321 92.7)">V_H+</text>
<text x="373" y="92.7" transform="rotate(-90 373 92.7)">W_H-</text>
<text x="378.1" y="92.7" transform="rotate(-90 378.1 92.7)">W_H0V</text>
<text x="383.2" y="92.7" transform="rotate(-90 383.2 92.7)">W_H+</text>
<text x="194.9" y="98.5" transform="rotate(-90 194.9 98.5)">1</text>
<text x="243" y="99.2">C3</text>
<text x="243" y="101.2">0.47u</text>
<text x="269.6" y="99.2">C4</text>
<text x="269.6" y="101.2">0.47u</text>
<text x="305.2" y="99.2">C7</text>
<text x="305.2" y="101.2">0.47u</text>
<text x="331.9" y="99.2">C8</text>
<text x="331.9" y="101.2">0.47u</text>
<text x="367.4" y="99.2">C11</text>
<text x="367.4" y="101.2">0.47u</text>
<text x="394.1" y="99.2">C12</text>
<text x="394.1" y="101.2">0.47u</text>
<text x="194.9" y="106.7" transform="rotate(-90 194.9 106.7)">2</text>
<text x="197.5" y="106.7" transform="rotate(-90 197.5 106.7)">3</text>
<text x="200" y="106.7" transform="rotate(-90 200 106.7)">4</text>
<text x="202.6" y="106.7" transform="rotate(-90 202.6 106.7)">5</text>
<text x="205.1" y="106.7" transform="rotate(-90 205.1 106.7)">6</text>
<text x="207.6" y="106.7" transform="rotate(-90 207.6 106.7)">7</text>
<text x="210.2" y="106.7" transform="rotate(-90 210.2 106.7)">8</text>
<text x="212.7" y="106.7" transform="rotate(-90 212.7 106.7)">9</text>
<text x="212.9" y="102">RN1</text>
<text x="212.9" y="104">470</text>
<text x="224.1" y="129.3">2</text>
<text x="229.5" y="128">TLP250H</text>
<text x="231.7" y="126.1">PC1</text>
<text x="241.9" y="129.3">8</text>
<text x="286.4" y="129.3">2</text>
<text x="291.7" y="128">TLP250H</text>
<text x="294" y="126.1">PC3</text>
<text x="304.1" y="129.3">8</text>
<text x="348.6" y="129.3">2</text>
<text x="354" y="128">TLP250H</text>
<text x="355.5" y="126.1">UPC5</text>
<text x="366.4" y="129.3">8</text>
<text x="10.3" y="135.8">C</text>
<text x="241.9" y="134.4">6</text>
<text x="304.1" y="134.4">6</text>
<text x="366.4" y="134.4">6</text>
<text x="408.3" y="135.8">C</text>
<text x="241.9" y="139.4">7</text>
<text x="304.1" y="139.4">7</text>
<text x="366.4" y="139.4">7</text>
<text x="113.6" y="149.7">+5V</text>
<text x="224.1" y="144.5">3</text>
<text x="241.9" y="144.5">5</text>
<text x="251.1" y="144.8" transform="rotate(-90 251.1 144.8)">U_HO</text>
<text x="251.2" y="147.4" transform="rotate(-90 251.2 147.4)">2</text>
<text x="253.7" y="147.4" transform="rotate(-90 253.7 147.4)">1</text>
<text x="286.4" y="144.5">3</text>
<text x="304.1" y="144.5">5</text>
<text x="313.3" y="144.8" transform="rotate(-90 313.3 144.8)">V_HO</text>
<text x="313.4" y="147.4" transform="rotate(-90 313.4 147.4)">2</text>
<text x="316" y="147.4" transform="rotate(-90 316 147.4)">1</text>
<text x="348.6" y="144.5">3</text>
<text x="366.4" y="144.5">5</text>
<text x="375.6" y="144.8" transform="rotate(-90 375.6 144.8)">W_HO</text>
<text x="375.7" y="147.4" transform="rotate(-90 375.7 147.4)">2</text>
<text x="378.2" y="147.4" transform="rotate(-90 378.2 147.4)">1</text>
<text x="66.6" y="152.3">+5V</text>
<text x="256" y="151.3">CN1</text>
<text x="256" y="153.2">Molex_5569_2x02</text>
<text x="318.3" y="151.3">CN2</text>
<text x="318.3" y="153.2">Molex_5569_2x02</text>
<text x="380.5" y="151.3">CN3</text>
<text x="380.5" y="153.2">Molex_5569_2x02</text>
<text x="71.5" y="158.9">C17</text>
<text x="71.5" y="160.9">50V</text>
<text x="75.9" y="160.9">10u</text>
<text x="110.9" y="158.9">C18</text>
<text x="110.9" y="160.9">0.1u</text>
<text x="144.1" y="157.3">+5V</text>
<text x="224.1" y="159.8">2</text>
<text x="229.5" y="158.5">TLP250H</text>
<text x="231.7" y="156.6">PC2</text>
<text x="241.9" y="159.8">8</text>
<text x="251.2" y="156.2" transform="rotate(-90 251.2 156.2)">4</text>
<text x="253.7" y="156.2" transform="rotate(-90 253.7 156.2)">3</text>
<text x="286.4" y="159.8">2</text>
<text x="291.7" y="158.5">TLP250H</text>
<text x="294" y="156.6">PC4</text>
<text x="304.1" y="159.8">8</text>
<text x="313.4" y="156.2" transform="rotate(-90 313.4 156.2)">4</text>
<text x="316" y="156.2" transform="rotate(-90 316 156.2)">3</text>
<text x="348.6" y="159.8">2</text>
<text x="354" y="158.5">TLP250H</text>
<text x="355.5" y="156.6">UPC6</text>
<text x="366.4" y="159.8">8</text>
<text x="378.2" y="156.2" transform="rotate(-90 378.2 156.2)">3</text>
<text x="41.9" y="162.1">CN4</text>
<text x="41.9" y="164.7">JST_XA_8P_H</text>
<text x="45.7" y="167.4">1</text>
<text x="66.6" y="167.5">GND</text>
<text x="106" y="167.5">GND</text>
<text x="117.6" y="164.7">U1</text>
<text x="117.6" y="167.2">PIC16F88-IP</text>
<text x="147.8" y="164">R1</text>
<text x="147.8" y="165.9">22k</text>
<text x="181.3" y="164.8">TBD62003APG</text>
<text x="186.6" y="162.9">U2</text>
<text x="196.2" y="167.4">9</text>
<text x="198.7" y="163.7">+5V</text>
<text x="241.9" y="164.8">6</text>
<text x="251.1" y="162.3" transform="rotate(-90 251.1 162.3)">U_LO</text>
<text x="304.1" y="164.8">6</text>
<text x="313.3" y="162" transform="rotate(-90 313.3 162)">V_LO</text>
<text x="366.4" y="164.8">6</text>
<text x="375.6" y="162.4" transform="rotate(-90 375.6 162.4)">W_LO 4</text>
<text x="45.7" y="169.9">2</text>
<text x="45.7" y="172.5">3</text>
<text x="49.5" y="172.4">IN1</text>
<text x="57.8" y="168.8">GND</text>
<text x="57.8" y="171.3">+5V</text>
<text x="88.9" y="172.5">6</text>
<text x="92.5" y="173.5">RB0/INT/CCP1</text>
<text x="115.3" y="168.3" transform="rotate(-90 115.3 168.3)">14</text>
<text x="116.4" y="173.7" transform="rotate(-90 116.4 173.7)">VDD</text>
<text x="130" y="173.5">AN0/RA0</text>
<text x="140.3" y="172.5">17</text>
<text x="148.6" y="172.4">UH</text>
<text x="178.4" y="172.5">1</text>
<text x="180.8" y="173.5">I1</text>
<text x="190.9" y="168.5">COM</text>
<text x="192.4" y="173.5">O1</text>
<text x="195.6" y="172.5">16</text>
<text x="241.9" y="169.9">7</text>
<text x="304.1" y="169.9">7</text>
<text x="366.4" y="169.9">7</text>
<text x="45.7" y="175">4</text>
<text x="45.7" y="177.5">5</text>
<text x="49.5" y="174.9">IN2</text>
<text x="49.5" y="180">~{SD1}</text>
<text x="49.5" y="177.5">IN3</text>
<text x="88.9" y="175">7</text>
<text x="88.9" y="177.5">8</text>
<text x="92.5" y="176.1">RB1/SDI/SDA</text>
<text x="92.5" y="178.6">RB2/SDO/RX/DT</text>
<text x="117.1" y="178.6">Vref-/CVref/AN2/RA2</text>
<text x="130" y="176.1">AN1/RA1</text>
<text x="140.3" y="175">18</text>
<text x="140.9" y="177.5">1</text>
<text x="148.6" y="177.5">VH</text>
<text x="148.6" y="180">VL</text>
<text x="148.6" y="174.9">UL</text>
<text x="178.4" y="175">2</text>
<text x="178.4" y="177.5">3</text>
<text x="180.8" y="176.1">I2</text>
<text x="180.8" y="178.6">I3</text>
<text x="192.4" y="178.6">O3</text>
<text x="192.4" y="176.1">O2</text>
<text x="195.6" y="177.5">14</text>
<text x="195.6" y="175">15</text>
<text x="224.1" y="175">3</text>
<text x="241.9" y="175">5</text>
<text x="286.4" y="175">3</text>
<text x="304.1" y="175">5</text>
<text x="348.6" y="175">3</text>
<text x="366.4" y="175">5</text>
<text x="10.3" y="185.8">D</text>
<text x="45.7" y="180.1">6</text>
<text x="45.7" y="182.6">7</text>
<text x="45.7" y="185.2">8</text>
<text x="49.5" y="182.5">~{SD2}</text>
<text x="49.5" y="185.1">~{SD3}</text>
<text x="88.3" y="182.6">10</text>
<text x="88.3" y="185.2">11</text>
<text x="88.9" y="180.1">9</text>
<text x="92.5" y="183.7">RB4/SCK/SCL</text>
<text x="92.5" y="181.2">RB3/PGM/CCP1</text>
<text x="115.9" y="183.7">C2OUT/T0CKI/AN4/RA4</text>
<text x="116" y="181.2">C1OUT/Vref+/AN3/RA3</text>
<text x="140.9" y="180.1">2</text>
<text x="140.9" y="182.6">3</text>
<text x="140.9" y="185.2">4</text>
<text x="148.6" y="182.5">WH</text>
<text x="178.4" y="180.1">4</text>
<text x="178.4" y="182.6">5</text>
<text x="178.4" y="185.2">6</text>
<text x="180.8" y="181.2">I4</text>
<text x="180.8" y="183.7">I5</text>
<text x="192.4" y="183.7">O5</text>
<text x="192.4" y="181.2">O4</text>
<text x="195.6" y="185.2">11</text>
<text x="195.6" y="182.6">12</text>
<text x="195.6" y="180.1">13</text>
<text x="408.3" y="185.8">D</text>
<text x="62.9" y="190.5" transform="rotate(-90 62.9 190.5)">2</text>
<text x="65.4" y="190.5" transform="rotate(-90 65.4 190.5)">3</text>
<text x="67.9" y="190.5" transform="rotate(-90 67.9 190.5)">4</text>
<text x="70.5" y="190.5" transform="rotate(-90 70.5 190.5)">5</text>
<text x="73" y="190.5" transform="rotate(-90 73 190.5)">6</text>
<text x="75.6" y="190.5" transform="rotate(-90 75.6 190.5)">7</text>
<text x="78.1" y="190.5" transform="rotate(-90 78.1 190.5)">8</text>
<text x="80.6" y="190.5" transform="rotate(-90 80.6 190.5)">9</text>
<text x="88.3" y="187.7">12</text>
<text x="88.3" y="190.2">13</text>
<text x="92.5" y="186.9">RB5/~{SS}/TX/CK</text>
<text x="92.5" y="188.8">RB6/AN5/PGC/T1CKI</text>
<text x="92.5" y="191.3">RB7/AN6/PGD/T1OSI</text>
<text x="120.1" y="188.8">CLKOUT/OSC2/RA6</text>
<text x="121.8" y="191.3">CLKIN/OSC1/RA7</text>
<text x="123.9" y="186.9">~{MCLR}/Vpp/RA5</text>
<text x="140.3" y="187.7">15</text>
<text x="140.3" y="190.2">16</text>
<text x="148.6" y="187.6">WL</text>
<text x="178.4" y="187.7">7</text>
<text x="180.8" y="186.2">I6</text>
<text x="180.8" y="188.8">I7</text>
<text x="188.8" y="190" transform="rotate(-90 188.8 190)">GND</text>
<text x="192.4" y="188.8">O7</text>
<text x="192.4" y="186.2">O6</text>
<text x="195.6" y="187.7">10</text>
<text x="54.6" y="193.9">RN2</text>
<text x="54.6" y="196.4">10k</text>
<text x="116.4" y="195.8" transform="rotate(-90 116.4 195.8)">VSS</text>
<text x="173.3" y="195.9">GND</text>
<text x="187.7" y="192.4" transform="rotate(-90 187.7 192.4)">8</text>
<text x="197.4" y="194.2">+5V</text>
<text x="204.6" y="198">L4</text>
<text x="224.1" y="197.9">A2415D-2WR3</text>
<text x="227.9" y="195.9">DCDC4</text>
<text x="62.9" y="198.8" transform="rotate(-90 62.9 198.8)">1</text>
<text x="115.3" y="199.4" transform="rotate(-90 115.3 199.4)">5</text>
<text x="155.6" y="199.4" transform="rotate(-90 155.6 199.4)">2</text>
<text x="158.1" y="199.4" transform="rotate(-90 158.1 199.4)">3</text>
<text x="160.7" y="199.4" transform="rotate(-90 160.7 199.4)">4</text>
<text x="163.2" y="199.4" transform="rotate(-90 163.2 199.4)">5</text>
<text x="165.7" y="199.4" transform="rotate(-90 165.7 199.4)">6</text>
<text x="168.3" y="199.4" transform="rotate(-90 168.3 199.4)">7</text>
<text x="170.8" y="199.4" transform="rotate(-90 170.8 199.4)">8</text>
<text x="173.4" y="199.4" transform="rotate(-90 173.4 199.4)">9</text>
<text x="174" y="202.8">RN3</text>
<text x="186" y="198.4">GND</text>
<text x="203.6" y="199.9">6.8u</text>
<text x="218.4" y="200.4">14</text>
<text x="221.5" y="201.5">VIN+</text>
<text x="234.4" y="201.5">VOUT+</text>
<text x="241.9" y="202.9">7</text>
<text x="241.9" y="200.4">8</text>
<text x="260.3" y="200.3">L+</text>
<text x="59" y="204.8">GND</text>
<text x="113.6" y="205.6">GND</text>
<text x="155.6" y="207.7" transform="rotate(-90 155.6 207.7)">1</text>
<text x="174" y="205.3">10k</text>
<text x="202.3" y="205.9">C13</text>
<text x="202.3" y="207.8">4.7u</text>
<text x="215" y="205.9">C14</text>
<text x="215" y="207.8">4.7u</text>
<text x="234.4" y="209.1">VOUT-</text>
<text x="238.1" y="204">NC</text>
<text x="238.4" y="206.6">0V</text>
<text x="241.3" y="208">10</text>
<text x="241.9" y="205.5">9</text>
<text x="260.3" y="205.4">L0V</text>
<text x="91.9" y="214.5">+5V</text>
<text x="100.3" y="210.5">~{MCLR}</text>
<text x="106.6" y="210.6">1</text>
<text x="106.6" y="213.1">2</text>
<text x="106.6" y="215.6">3</text>
<text x="151.7" y="213.7">GND</text>
<text x="219" y="210.6">1</text>
<text x="221.5" y="211.6">VIN-</text>
<text x="234.4" y="211.6">VOUT-</text>
<text x="241.3" y="210.6">11</text>
<text x="260.3" y="210.5">L-</text>
<text x="91.9" y="217">GND</text>
<text x="100.3" y="218.1">PGD</text>
<text x="100.3" y="220.6">PGC</text>
<text x="106.6" y="218.2">4</text>
<text x="106.6" y="220.7">5</text>
<text x="112.5" y="216.1">CN5</text>
<text x="112.5" y="218">PinHeader_5P</text>
<text x="197.4" y="218.7">GND</text>
<text x="226" y="218.6">2kV 1000p</text>
<text x="229.2" y="216.6">C22</text>
<text x="267.1" y="217.4">C15</text>
<text x="267.1" y="219.3">1u</text>
<text x="282.3" y="217.4">C16</text>
<text x="282.3" y="219.3">1u</text>
<text x="10.4" y="235.8">E</text>
<text x="408.3" y="235.8">E</text>
<text x="10.4" y="285.8">F</text>
<text x="35" y="286.8">1</text>
<text x="85" y="286.8">2</text>
<text x="135" y="286.8">3</text>
<text x="185" y="286.8">4</text>
<text x="235" y="286.8">5</text>
<text x="285" y="286.8">6</text>
<text x="335" y="286.8">7</text>
<text x="385" y="286.8">8</text>
<text x="408.4" y="285.8">F</text>
</g>
</svg>
